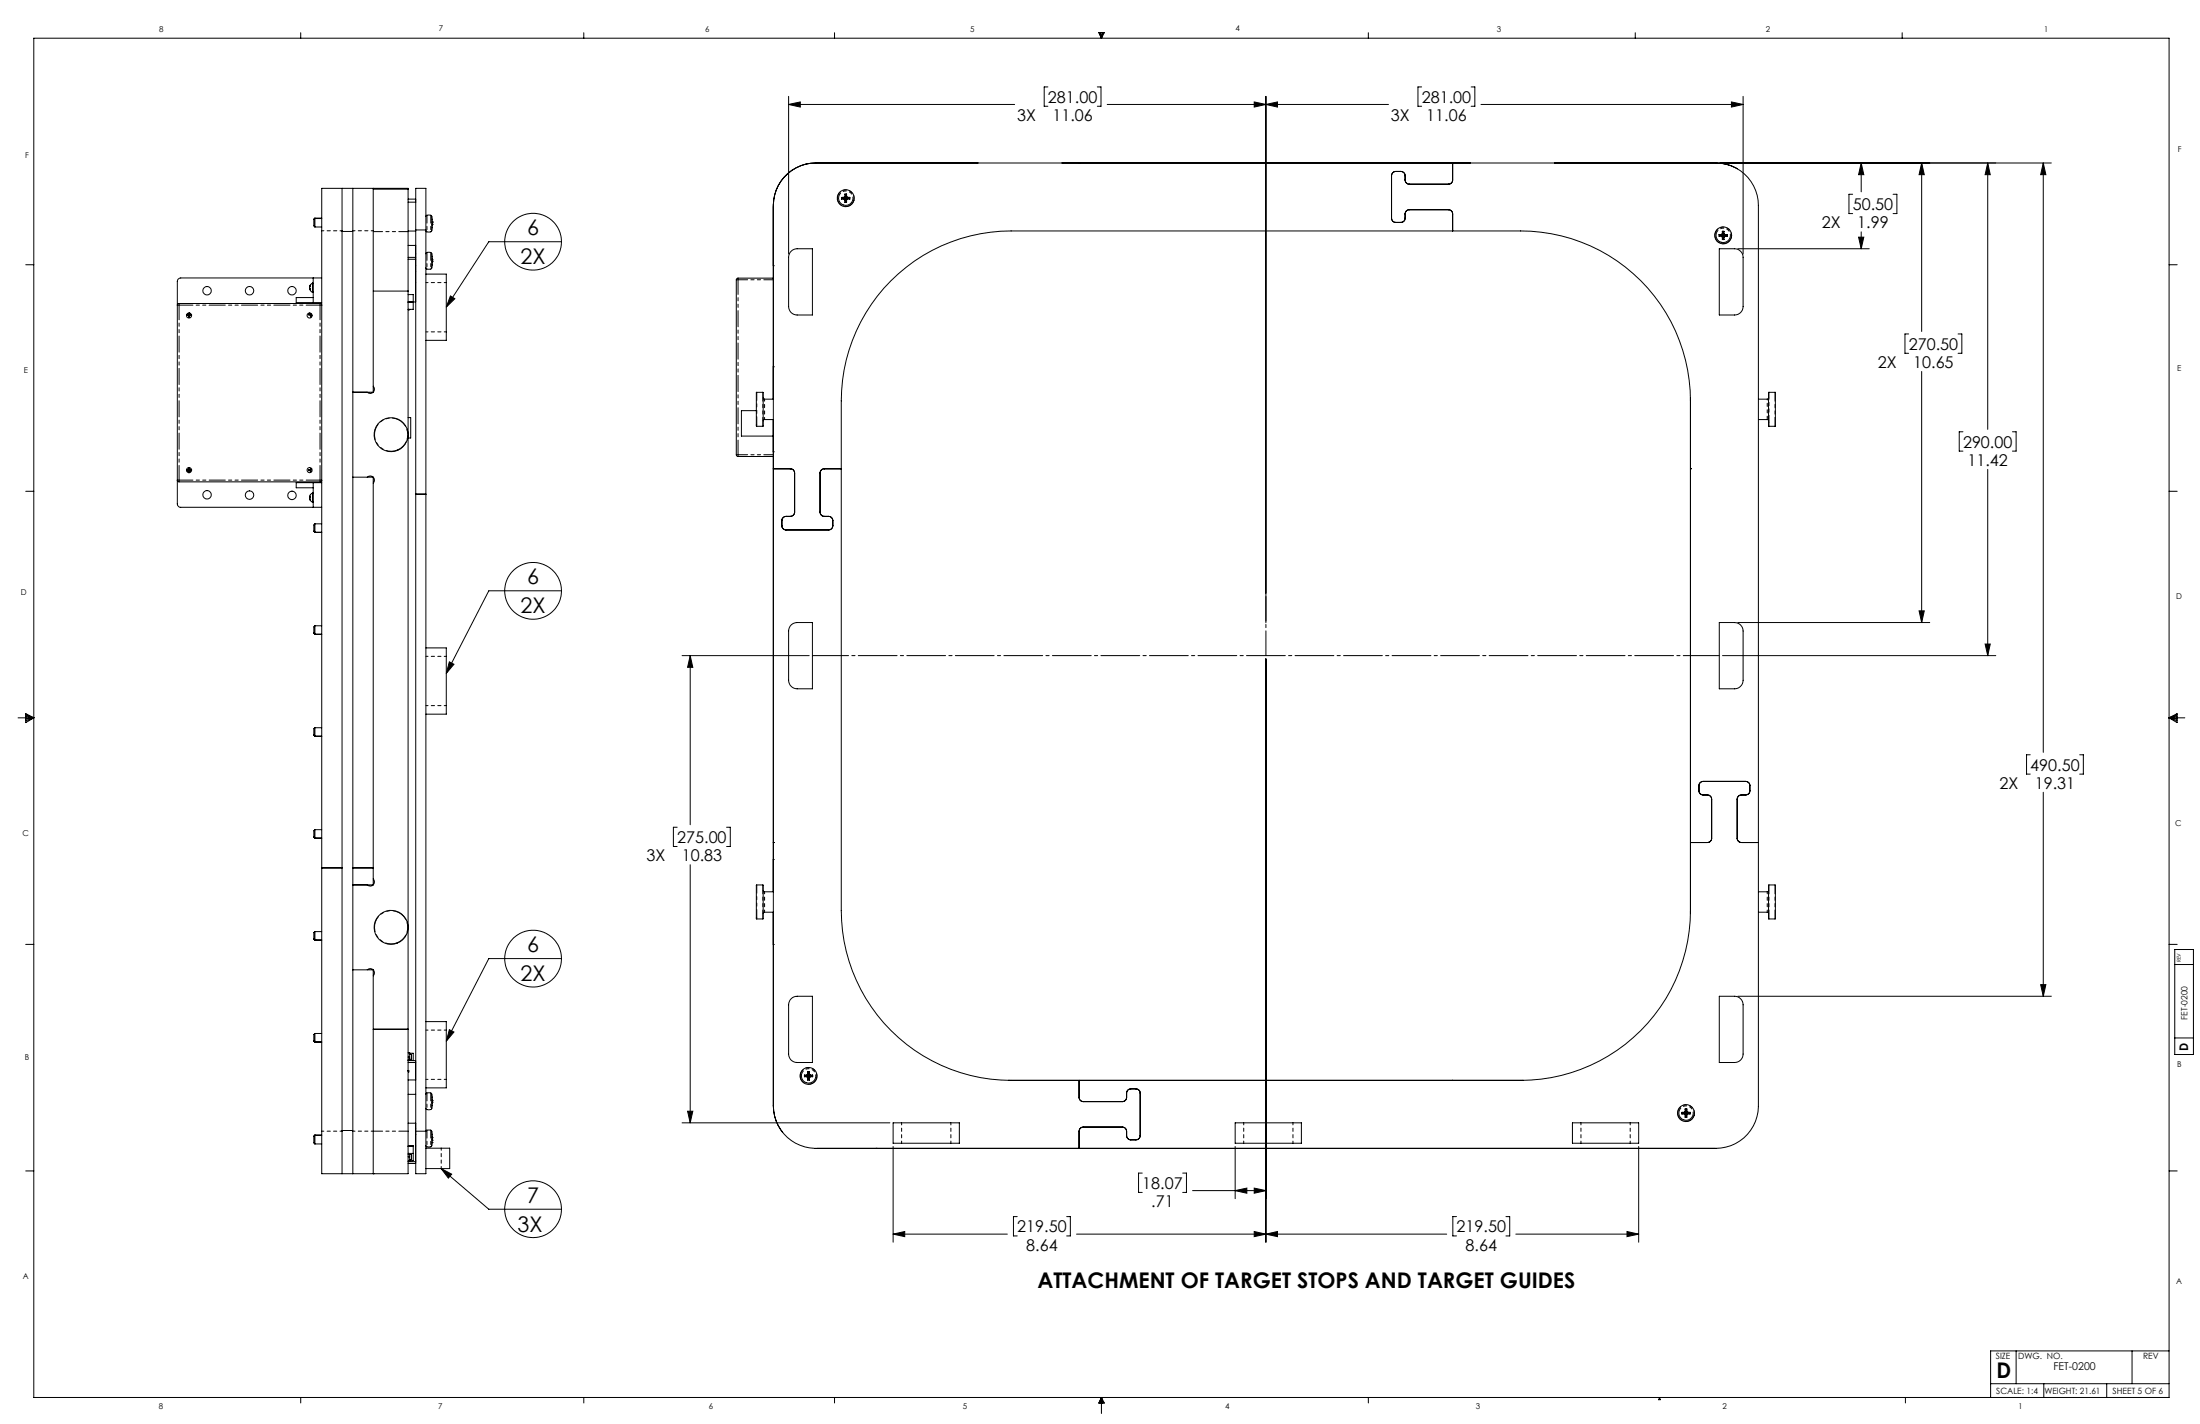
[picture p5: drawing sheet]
<svg xmlns="http://www.w3.org/2000/svg" width="864mm" height="559mm" viewBox="0 0 864 559" stroke-linecap="round" stroke-linejoin="round" font-family="sans-serif">
<g fill="none" stroke="#000" stroke-width=".39">
<path d="M13.3 15h838.2v533.4h-838.2zM118 12.8v2.2M229.2 12.8v2.2M327.6 12.8v2.2M431.3 12.8h2.2l-1.1 2.2zM431.5 12.8l.9 2.2M432 12.8l.4 2.2M432.7 12.8l-.3 2.2M433 12.8l-.6 2.2M537.1 12.8v2.2M641.9 12.8v2.2M746.7 12.8v2.2"/>
<path d="M309.6 37.8v61.9M411.3 34.1h-1.4v7.6h1.4M430.7 34.1h1.5v7.6h-1.5M496.9 37.8v206.6M558.1 34.1h-1.5v7.6h1.5M577.5 34.1h1.4v7.6h-1.4M684.2 37.8v61.9M309.6 41l4.5-1v2zM309.6 41h88.7M434.6 41h110.4M492.3 40l4.6 1-4.6 1zM496.9 41l4.6-1v2z"/>
<path d="M581.3 41h102.9M679.7 40l4.5 1-4.5 1zM134.3 73.9v386.7M138.5 73.9v386.7M146.5 73.9v80h-8M146.5 74.2h13.7M160.2 74.2v386.4h-33.9v-272.2M160.2 78.1l3 .1v1.1h-3M160.2 74.2v-.3h-33.9v45.9M320.3 64h353.6a16.7 16.7 0 0 1 16.3 16.6v353.7a16.7 16.7 0 0 1-16.6 16.3h-353.7a16.7 16.7 0 0 1-16.3-16.6M320.3 64a16.7 16.7 0 0 0-16.7 16.3v353.7M320.3 64a16.7 16.7 0 0 0-16.7 16.6"/>
<path d="M330.4 77.5v.6M330.4 78.1h.9M330.4 77.5l.6 .3M331 77.8h.5M331 77.8l-.6 .3M331.3 77.4h.1M331.3 77.4l-.9 .1M331.3 78.1h.1M331.3 78.1l.3 .3 .1 1M331.5 77.8l.5 .5M331.6 77.1l-.3 .3M331.6 77v.1"/>
<path d="M331.7 76.2h.6M331.7 76.2l-.1 .8M331.7 79.4h.6M331.7 76.2l.3 .6M332 77.3l.5 .5M332 77.3l-.5 .5M332 76.8v.4M332 78.3v.4M332 77.2v.1M332 78.3h.1M332 78.7l-.3 .7M332 78.7l.3 .7"/>
<path d="M332.3 77.1l.4 .3M332.3 76.2v.8M332.3 77v.1M332.3 76.2l-.3 .6M332.5 77.8l-.5 .5M332.5 77.8h.1M332.5 77.8h.5M332.7 78.1l-.4 .4v.9M332.7 77.4h.1M332.7 78.1h.1M332.7 77.4l.9 .1M332.7 78.1h.9"/>
<path d="M333 77.8l.6 .3M333.6 77.5v.6M333.6 77.5l-.6 .3M383.6 64h.1M416.9 64h.1M423.6 64h.1M570.2 64v6.6a1.63 1.63 0 0 1-1.6 1.7h-15.4a1.69 1.69 0 0 1-1.6-1.7v-1.6a1.69 1.69 0 0 0-1.7-1.7h-2a1.69 1.69 0 0 0-1.7 1.7v16.6a1.63 1.63 0 0 0 1.7 1.7h2a1.63 1.63 0 0 0 1.7-1.7v-1.6a1.63 1.63 0 0 1 1.6-1.7h15.4a1.57 1.57 0 0 1 1.6 1.7v6.6M576.9 64h.1M610.2 64h.1M673.6 64a16 16 0 0 1 8.4 2.3M727.3 76.2h-1.5v7.6h1.5M730.6 64l1 4.5h-2z"/>
<path d="M730.6 64v11.3M743.1 76.2h1.5v7.6h-1.5M754.3 64l1.1 4.5h-2.1zM754.3 64v66.1M780.3 64v104.5M780.3 64l1 4.5h-2zM802.1 64l1 4.5h-2zM802.1 64v231.2M805.3 64h-130.1M123.2 86.1v2.6l.4 .4M123.6 85.6v.2M123.6 85.6l-.4 .5"/>
<path d="M123.6 85.8v3.3M123.6 85.6h2.7M123.6 85.8h2.7M123.6 89.1h2.7M123.6 85.8l-.4 .3M160.2 90.7h3M160.2 96.3h3M163.2 99.6h.1M163.2 90.2v366.3l-3 .1M163.2 90.2v-16.3h4v16.3M163.2 90.2h4M167.2 85a1.36 1.36 0 0 1 1.7-.6 1.36 1.36 0 0 1 .8 1.7"/>
<path d="M167.2 99.6a1.36 1.36 0 0 1 1.7-.6 1.36 1.36 0 0 1 .8 1.7M167.2 90.2v370.4h-4v-16.7M169.7 86.1h.1M169.7 86.1v.9M169.7 88.1h.1M169.7 88.4l-.1 1.1a1.26 1.26 0 0 1-.4 1.4 1.26 1.26 0 0 1-1.5 .1l-.5-.5M169.7 87h.1M169.7 87v.3M169.7 87.3h.1M169.7 87.4h.1M169.7 87.4v.7M169.7 88.1v.3"/>
<path d="M169.7 88.4h.1M220.4 94.9h-28.5l-16.7 25.6M310.6 98.6l1.6-.9 6.7-.1v26h-6a3.3 3.3 0 0 1-3.3-3.3v-19.3l.2-1.3zM674.8 92v.7M674.8 92.7l1.2 .1M674.8 92l.7 .4M674.9 97.6h6a3.4 3.4 0 0 1 3.3 3.4v19.3a3.3 3.3 0 0 1-3.3 3.3h-6zM675.5 92.4h.4M675.5 92.4l-.7 .3M675.9 92.4l.5 .5M676 92.8v.1M676 92.9l.1 1.1"/>
<path d="M676.1 90.8h.6M676.1 90.8v.9M676.1 91.7l-.3 .3h-1M676.1 94h.6M676.1 91.7h.1M676.1 90.8l.3 .6M676.4 91.9l.5 .5M676.4 91.9l-.5 .5M676.4 91.4v.4M676.4 92.9v.4M676.4 91.8v.1M676.4 92.9h.1"/>
<path d="M676.4 93.3l-.3 .7M676.4 93.3l.3 .7M676.7 90.8l.1 .9M676.7 90.8l-.3 .6M676.8 91.7l.3 .3M676.8 91.7h.1M676.8 92.9l-.1 1.1M676.9 92.8l-.1 .1M676.9 92.4l-.5 .5M676.9 92.4h.1M677 92.4h.4M677.1 92h.9"/>
<path d="M677.1 92h.1M677.1 92.7l-.2 .1M677.1 92.7h.1M677.4 92.4l.6 .3M678 92.7h-.9M678 92v.7M678 92l-.6 .4M682.2 97.6h51.6M729.6 93.1h2l-1 4.5zM730.6 91v6.6M10.1 103.9h3.2M69.6 119.8l.3-.6 .4-.1h55.3l.7 .7"/>
<path d="M69.6 119.8v68.6M121.5 113.4l.5 .8 .7 .5M121.5 112.9h.1M121.5 113l.1 .2M121.5 113.3v.1M121.5 113.3l.1 .1M121.5 112.5h.1M121.5 113h.1M121.6 112.4l.2-.4-.3 .8 .3 .6M121.6 112.4l-.1 .1M121.6 113.2v.1M121.6 112.4h.1"/>
<path d="M121.6 113.2h.1M121.7 113.3h-.2M121.8 113.4v.3l-.2-.3M121.8 113.4h-.2M122.7 111.1l-.7 .6-.5 .8M122.7 111.1l.2 .2M122.7 111.1v3.6M122.9 114.5l-.2 .2M122.9 109.1v7.7M122.9 109.1h3.4M122.9 116.8v1.9M122.9 118.7h3.4"/>
<path d="M122.9 116.8h-6.6v1.9h6.6M122.9 109.1h-52.4l-.7 .6-.2 .7v9.4M126.3 119.8v68.6M146.5 114.2h13.7M160.2 115.6h2v5.8h-2M160.2 118.6h2M163.2 101h-3M163.2 101.7h-3M163.2 118.4l-3 .1M163.2 104.1h.1M163.2 106.4h.1M163.2 110.9h.1"/>
<path d="M167.2 107.6h8v26h-8M169.7 104l-.1 .1a1.27 1.27 0 0 1-.4 1.4 1.27 1.27 0 0 1-1.5 .1l-.5-.5M169.7 100.7h.1M169.7 100.7v1.1M169.7 102.7h.1M169.7 103.9v.1M169.7 101.9v.1M169.7 102h.1M169.7 102v.7M169.7 102.7v.3M169.7 103v.9M169.7 101.8v.1"/>
<path d="M169.7 103h.1M176.8 116.1l1.7 1.1-3.3 3.3zM303.6 109.1h-13.9l-.7 .7 .1 68.9 .6 .4h13.9M303.6 104.3h.1M851.5 103.9h3.1M73.7 123.2h.3M73.7 123.5l-.5 .1M73.7 123.5l.2 .1M73.7 123.5l.3 .1v.3M73.7 123.2v.3M73.9 123.6l.1 .3M74 123.6h-.1"/>
<path d="M74 123.9a.3 .3 0 0 0 0 .5 .3 .3 0 0 0 .4-.1v-.4M74 123.9h.4M74 123.1v.1M74.4 122.8l.1 .2M74.4 123.1h.1M74.4 123.6v.3M74.4 123.1v.1M74.4 123.2h.4M74.4 123.5h.4M74.4 123.5l.1 .1M74.4 123.5v.1M74.5 123l.3 .2"/>
<path d="M74.5 123.6l-.1 .3M74.5 123l-.1 .1M74.8 123.5l-.3 .1M74.8 123.5h.4M74.8 123.2v.3M121.6 123.2h.4M121.6 123.2a.3 .3 0 0 0-.4-.1 .3 .3 0 0 0 0 .5l.4-.1M121.6 123.5l.3 .1M121.6 123.5l.4 .1v.3M121.6 123.2v.3M121.9 123.6l.1 .3M122 123.1v.1"/>
<path d="M122 123.6h-.1M122 123.9v.5M122.4 123.6v.3h-.4M160.8 121.4l-.6 .2M749.2 131.1h-1.4v7.5h1.4M768.6 131.1h1.5v7.5h-1.5M146.5 151.6a1.67 1.67 0 0 1 0 2.3 1.67 1.67 0 0 1-2.4 0M296.9 154h2.7l-.1 13.3-2.6-.1zM299.6 156.1l.5 .5h3.5M303.6 143.9h.1M663.6 157.3a66.6 66.6 0 0 0-66.7-66.7h-200a66.7 66.7 0 0 0-66.7 66.7v200a66.7 66.7 0 0 0 66.7 66.7M663.6 156.2v202.2"/>
<path d="M694.2 156.1l-.5 .5h-3.5M694.3 154h2.6l-.1 13.3-2.6-.1zM754.3 145.8v98.5M160.2 163.9h1v8h-1M296.9 161.1h-5.9v10h12.6M303.6 164.6h-3.6l-.4 .6M303.6 177.3h.1M690.2 164.6h3.6l.4 .6M770.5 169.4h-1.4v7.6h1.4M790 169.4h1.4v7.6h-1.4M10.1 192.8h3.2M69.6 188.4v9.4l.5 1 .6 .3h52.2"/>
<path d="M69.6 188.4l.7 .7h55.3l.4-.2 .3-.5M73.2 184.3h.5M73.2 184.7h.5M73.7 184.7l.2 .1M73.7 184.7h.3M73.7 184.3v.4M73.9 184.2l-.2 .1M73.9 184.8l.1 .2M73.9 184.2l.1 .1M74 183.9l-.1 .3M74 183.9v.3l-.3 .1M74 184.7l-.1 .1"/>
<path d="M74 184.7h.1M74 183.9h.4M74 185v.5M74 184.7v.3M74 185h.4M74.4 183.4v.5M74.4 183.9l.1 .3M74.4 185v.5M74.4 183.9v.4M74.4 184.7v.3M74.4 184.3h.1M74.4 184.7h.4"/>
<path d="M74.4 184.7l.1 .1M74.4 184.7h.1M74.5 184.2l.3 .1M74.5 184.8l-.1 .2M74.5 184.2l-.1 .1M74.8 184.3h.4M74.8 184.7l-.3 .1M74.8 184.3h-.4M74.8 184.3v.4M75.2 184.6l-.4 .1M121.5 195l.1 .2M121.5 195.6h.1"/>
<path d="M121.5 195.6l.1 .2M121.6 194.9l-.1 .1M121.6 195.2l.2 .1M121.6 195.8l.2 .5M121.6 194.9h.2v.4M121.6 194.9l.2 .1h-.3M121.6 195.8h.1M121.6 195.2h.2M121.6 184.3a.31 .31 0 0 0-.4-.1 .31 .31 0 0 0 0 .5h.4M121.6 184.7l.3 .1M121.6 184.7h.4M121.6 184.3v.4"/>
<path d="M121.8 196.3l.9 .7M121.8 196.3h.1M121.8 195.3l-.2 .5M121.8 184.2l-.2 .1M121.8 184.2l.2 .1M121.9 184.8l.1 .2M122 183.9l-.2 .3M122 184.3h-.4M122 183.9h.4M122 183.9v.4M122 184.7l-.1 .1M122 184.7h.1"/>
<path d="M122 185v.3M122 185h.4M122 184.7v.3M122.7 193.5l-.9 .7-.2 .7M122.7 193.5l.2 .1M122.7 193.5v3.5M122.9 196.9l-.2 .1M122.9 191.4v7.7M122.9 189.4v2M122.9 189.4h3.4M122.9 199.1h3.4M122.9 189.4h-6.6v2h6.6"/>
<path d="M138.5 187.3h8v159.9h-8M144.1 187.3a1.67 1.67 0 0 1 2.4 0 1.67 1.67 0 0 1 0 2.3M163.2 193.9h4M303.6 184h6.6a1.63 1.63 0 0 1 1.7 1.6v15.3a1.69 1.69 0 0 1-1.7 1.7h-1.6a1.69 1.69 0 0 0-1.7 1.7v2a1.69 1.69 0 0 0 1.7 1.7h16.7a1.69 1.69 0 0 0 1.6-1.7v-2a1.69 1.69 0 0 0-1.6-1.7h-1.7a1.69 1.69 0 0 1-1.7-1.7v-15.3a1.63 1.63 0 0 1 1.7-1.6h6.6M663.6 183.9h.1M780.3 184.2v73.1M851.5 192.8h3.1M123.2 208.5h.1M123.2 208.5l.4 .4M123.6 205.6v3.3M123.6 205.6l-.4 .4v2.5M123.6 208.9h2.7"/>
<path d="M123.6 205.6h2.7M123.6 208.9h.1M220.4 231.8h-28.5l-16.7 32.5M753.3 239.7h2.1l-1.1 4.6zM123.2 248.5l.4 .4M123.2 248.5h.1M123.6 245.6v3.3M123.6 245.6l-.4 .4v2.5M123.6 248.9h2.7M123.6 245.6h2.7M123.6 248.9h.1M167.2 254.2h8v26h-8"/>
<path d="M176.4 259.7l1.8 1-3 3.6zM267.8 257.3h49.8M270.9 257.3l1.1 4.6h-2.1zM270.9 257.3v66.3M310.6 245.3l1.6-.9 6.7-.1v26h-6a3.4 3.4 0 0 1-3.3-3.4v-19.3l.2-1.3zM496.9 258.6v228.9M674.9 244.3h6a3.3 3.3 0 0 1 3.3 3.3v19.3a3.4 3.4 0 0 1-3.3 3.4h-6zM676.2 257.3h107.2M682.2 244.3h75.3M779.3 252.7h2l-1 4.6zM7.1 281.7h6.2M10.1 280l3.2 1.7-3.2 1.9z"/>
<path d="M10.1 280.5l3.2 1.2M10.1 281.1l3.2 .6M13.3 281.7l-3.2 1.2M13.3 281.7l-3.2 .5M123.2 288.5l.4 .4M123.2 288.5h.1M123.6 285.6v3.3M123.6 285.6l-.4 .4v2.5M123.6 288.9h2.7M123.6 285.6h2.7M123.6 288.9h.1M797 296.2h-1.5v7.6h1.5"/>
<path d="M816.4 296.2h1.4v7.6h-1.4M851.5 281.7h6.1M851.5 281.7l3.1 .5M851.5 281.7l3.1 1.2M851.5 281.7l3.1-1.7v3.6zM854.6 281.1l-3.1 .6M854.6 280.5l-3.1 1.2M802.1 310.9v80M123.2 328.5l.4 .4M123.2 328.5h.1M123.6 328.9h.1M123.6 325.6v3.3"/>
<path d="M123.6 325.6l-.4 .4v2.5M123.6 328.9h2.7M123.6 325.6h2.7M265.8 324.6h-1.5v7.6h1.5M270.9 339.3v101.3M285.2 324.6h1.5v7.6h-1.5M303.6 337.3h.1M303.6 330.6h.1M663.6 330.6h6.6a1.69 1.69 0 0 0 1.7-1.6v-15.4a1.69 1.69 0 0 0-1.7-1.6h-1.6a1.63 1.63 0 0 1-1.7-1.7v-2a1.63 1.63 0 0 1 1.7-1.7h16.6a1.63 1.63 0 0 1 1.7 1.7v2a1.63 1.63 0 0 1-1.7 1.7h-1.6a1.69 1.69 0 0 0-1.7 1.6v15.4a1.69 1.69 0 0 0 1.7 1.6h6.6M126.3 340.6h8M138.5 340.6h8M146.5 344.9a1.67 1.67 0 0 1 0 2.3 1.67 1.67 0 0 1-2.4 0"/>
<path d="M296.9 347.3l2.7 .1-.1 13.2-2.6-.1zM299.6 349.4l.4 .6h3.6M303.6 358h-3.6l-.4 .5M663.6 357.3a66.7 66.7 0 0 1-66.7 66.7M690.2 358h3.6l.4 .5M694.2 349.4l-.4 .6h-3.6M694.2 347.4v.1M694.3 347.3l2.6 .1-.1 13.2-2.6-.1zM10.1 370.6h3.2M123.2 368.5h.1M123.2 368.5l.4 .4M123.6 368.9h.1"/>
<path d="M123.6 365.6v3.3M123.6 365.6l-.4 .4v2.5M123.6 368.9h2.7M123.6 365.6h2.7M220.4 376.2h-28.5l-16.7 32.4M303.6 370.6h.1M851.5 370.6h3.1M853.7 372.6h7.3v41.2h-7.3zM853.7 378.5h7.3M138.5 380.6h8v80M144.1 380.6a1.67 1.67 0 0 1 2.4 0 1.67 1.67 0 0 1 0 2.3M310.6 391.9l1.6-.9 6.7-.1v26h-6a3.3 3.3 0 0 1-3.3-3.3v-19.3l.2-1.3z"/>
<path d="M674.9 390.9h6a3.4 3.4 0 0 1 3.3 3.4v19.3a3.3 3.3 0 0 1-3.3 3.3h-6zM682.2 390.9h123.1M801.1 386.4h2l-1 4.5zM123.2 408.5h.1M123.2 408.5l.4 .4M123.6 408.9h.1M123.6 405.6v3.3M123.6 405.6l-.4 .4v2.5M123.6 408.9h2.7M123.6 405.6h2.7M146.5 403.9h13.7M160.2 416.9l3 .1"/>
<path d="M160.2 416.2l3 .1M160.2 413.1h.6v2.6M160.2 414.8h.6M160.2 416.1h2M160.8 413.3h1.4v2.9M160.8 413.8h.7v1.9h-1.3M167.2 400.9h8v26h-8M176.4 404.1l1.8 .9-3 3.6zM853.7 407.3h7.3M160.2 420.3l.2 .1M160.2 420.2l.2 .5v-.3M160.2 420.2h.1"/>
<path d="M160.2 420.2l.2 .2M160.2 429.4h3M160.2 423.8h3M167.2 429.4a1.36 1.36 0 0 1 1.7-.6 1.36 1.36 0 0 1 .8 1.7M169.7 433.8l-.1 .2a1.31 1.31 0 0 1-.5 1.4 1.31 1.31 0 0 1-1.5 0l-.4-.5M169.7 430.5v.1M169.7 430.6v1.1M169.7 431.8h.1M169.7 431.8v.7M169.7 432.5h.1M169.7 433.8h.1M169.7 431.7v.1"/>
<path d="M169.7 432.5v.4M169.7 432.9v.9M169.7 431.7h.1M169.7 432.9h.1M269.9 436.1h2.1l-1.1 4.5zM303.6 434a16.8 16.8 0 0 0 3.6 10.4M315.8 421.9h.9M315.8 421.9v.6M315.8 422.5l1.1 .1M315.8 421.9l.6 .3M316.4 422.2h.5M316.4 422.2l-.6 .3"/>
<path d="M316.7 421.9h.1M316.9 422.2l.5 .5M316.9 422.2h.1M316.9 421.8l-.2 .1M316.9 422.6l.1 .1M317 421.7l-.1 .1M317 422.7l.1 .2M317.1 420.6h.6M317.1 420.6v.9M317.1 421.5l-.1 .2M317.1 422.9h.1M317.1 422.9v.9"/>
<path d="M317.1 423.8h.6M317.1 421.5h.1M317.1 420.6l.3 .6M317.4 421.7l.5 .5M317.4 421.7l-.5 .5M317.4 421.7h.1M317.4 421.2v.5M317.4 422.8v.4M317.4 422.7v.1M317.4 423.2l-.3 .6M317.4 423.2l.3 .6M317.7 420.6l.1 1.1"/>
<path d="M317.7 420.6l-.3 .6M317.8 421.7l.1 .1M317.8 422.7l-.1 1.1M317.9 421.8l.2 .1M317.9 422.6l-.1 .1M317.9 422.2l-.5 .5M317.9 422.2h.1M318 422.2h.4M318.1 421.9h.1M318.1 421.9h.9M318.4 422.2l.6 .3M319 422.5l-1.1 .1"/>
<path d="M319 421.9v.6M319 421.9l-.6 .3M395.9 423.9h202.1M423.6 424v6.6a1.69 1.69 0 0 0 1.6 1.7h15.4a1.69 1.69 0 0 0 1.6-1.7v-1.7a1.69 1.69 0 0 1 1.7-1.6h2a1.69 1.69 0 0 1 1.7 1.6v16.7a1.69 1.69 0 0 1-1.7 1.7h-2a1.69 1.69 0 0 1-1.7-1.7v-1.6a1.69 1.69 0 0 0-1.6-1.7h-15.4a1.69 1.69 0 0 0-1.6 1.7v6.6M570.2 423.9v.1M660.2 436.5v.6M660.2 437.1h.9M660.2 436.5l.7 .3M660.9 436.8h.4M660.9 436.8l-.7 .3M661.1 437.1h.1M661.1 437.1l.4 .4"/>
<path d="M661.3 436.8l.5 .5M661.5 435.2h.7M661.5 435.2v.9M661.5 436.1h.1M661.5 436.1l-.4 .4h-.9M661.5 437.5v.9M661.5 438.4h.7M661.5 437.5h.1M661.5 435.2l.3 .6M661.8 436.3l.5 .5M661.8 436.3l-.5 .5M661.8 437.3h.1"/>
<path d="M661.8 435.8v.5M661.8 437.3v.5M661.8 437.8l-.3 .6M661.8 437.8l.4 .6M662.2 436.1l.4 .4h.8M662.2 436.1h.1M662.2 435.2v.9M662.2 437.5v.9M662.2 437.5h.1M662.2 435.2l-.4 .6M662.3 436.8l-.5 .5M662.3 436.8h.5"/>
<path d="M662.5 437.1l-.3 .4M662.5 437.1h.1M662.6 437.1h.8M662.8 436.8l.6 .3M663.4 436.5v.6M663.4 436.5l-.6 .3M10.1 459.5h3.2M123.2 446v2.5l.4 .4M123.6 445.4v.2M123.6 445.4l-.4 .6M123.6 445.6v3.3M123.6 445.4h2.7"/>
<path d="M123.6 445.6h2.7M123.6 448.9h2.7M123.6 445.6l-.4 .4M160.2 454h.6M160.2 449.7h2v5.7h-1.4M160.2 449.8h2M160.2 453.1h1.3v1.9h-.7M160.2 452.6h2M160.2 440.8h3M160.8 453.1v2.5h-.6M163.2 455.8l-3 .1M163.2 445.1h.1"/>
<path d="M163.2 449.7h.1M163.2 455.4h.1M163.2 445.2h.1M163.2 442.9h.1M167.2 444a1.36 1.36 0 0 1 1.7-.6 1.36 1.36 0 0 1 .8 1.7M167.2 450.6h9.3v8h-3.3M167.2 458.6h6M169.7 448.4l-.1 .2a1.26 1.26 0 0 1-.4 1.4 1.26 1.26 0 0 1-1.5 0l-.5-.5M169.7 445.1v.1M169.7 445.2v1.1M169.7 446.4h.1M169.7 446.4v.7"/>
<path d="M169.7 447.1h.1M169.7 448.4h.1M169.7 446.3h.1M169.7 446.3v.1M169.7 447.1v.1M169.7 447.2v.3M169.7 447.5h.1M169.7 447.5v.9M173.2 458.6l4.1 2.2-1.3 1.5zM173.2 458.6l18.7 15.9h28.5M267.8 440.6h81.5M343.9 450.6h.1"/>
<path d="M350.6 449.9v37.6M350.6 440.6h26v8h-26zM484.9 449.9v20.5M484.9 440.6h26v8h-26zM617.3 440.6h26v8h-26zM643.3 449.9v37.6M851.5 459.5h3.1M138.5 460.6h.1M146.5 460.6h.1M399.3 477.4h-1.5v7.6h1.5M418.7 477.4h1.5v7.6h-1.5M448.4 460.3h-1.5v7.6h1.5"/>
<path d="M464.3 460.3h1.4v7.6h-1.4M468.1 467.2h28.8M484.9 467.2l4.5-1v2zM492.3 466.2l4.6 1-4.6 1zM571.7 477.4h-1.4v7.6h1.4M591.1 477.4h1.5v7.6h-1.5M350.6 484.3h44.8M350.6 484.3l4.5-1v2zM422.6 484.3h145.3M492.3 483.3l4.6 1-4.6 1zM496.9 484.3l4.6-1v2zM595 484.3h48.3"/>
<path d="M638.7 483.3l4.6 1-4.6 1zM791.4 530.1v12.9M836.9 530.1v12.9M851.5 530.1h-70.1v18.3M118 548.4v2.1M229.2 548.4v2.1M327.6 548.4v2.1M432.4 548.4v6.3M432.4 548.4l1.1 2.2h-2.2zM432.4 548.4l.6 2.2M432.4 548.4l-.9 2.2M432.4 548.4l-.4 2.2"/>
<path d="M432.4 548.4l.3 2.2M537.1 548.4v2.1M651.4 548.4l.4 .9h-.7zM748 548.4v2.1M781.4 543h70.1M802.3 543v5.4M827 543v5.4"/>
<circle cx="332" cy="77.8" r="3.3"/>
<circle cx="209.3" cy="94.9" r="11.1"/>
<circle cx="676.4" cy="92.4" r="3.3"/>
<circle cx="81.3" cy="114.1" r="1.66"/>
<circle cx="97.9" cy="114.1" r="1.66"/>
<circle cx="114.6" cy="114.1" r="1.66"/>
<circle cx="74.2" cy="123.8" r="1.01"/>
<circle cx="121.5" cy="123.8" r="1"/>
<circle cx="153.5" cy="170.6" r="6.7"/>
<circle cx="74.2" cy="184.5" r="1"/>
<circle cx="81.3" cy="194.2" r="1.66"/>
<circle cx="98" cy="194.3" r="1.67"/>
<circle cx="114.6" cy="194.4" r="1.67"/>
<circle cx="121.5" cy="184.5" r=".99"/>
<circle cx="209.3" cy="231.9" r="11.1"/>
<circle cx="153.5" cy="363.9" r="6.7"/>
<circle cx="209.3" cy="376.2" r="11.1"/>
<circle cx="317.4" cy="422.2" r="3.3"/>
<circle cx="661.8" cy="436.8" r="3.3"/>
<circle cx="209.3" cy="474.5" r="11.1"/>
</g>
<path d="M496.9 257.3v-23.3" fill="none" stroke="#000" stroke-width=".39" stroke-dasharray="15.2 1.3 1.3 1.3" stroke-dashoffset="5.5"/>
<path d="M318.9 257.3h356" fill="none" stroke="#000" stroke-width=".39" stroke-dasharray="15.2 1.3 1.3 1.3" stroke-dashoffset="1.1"/>
<g fill="#000">
<path d="M730.6 64l1 4.5h-2zM729.6 93.1h2l-1 4.5zM754.3 64l1.1 4.5h-2.1zM753.3 239.7h2.1l-1.1 4.6zM802.1 64l1 4.5h-2zM801.1 386.4h2l-1 4.5z"/>
<path d="M176.8 116.1l1.7 1.1-3.3 3.3zM176.4 259.7l1.8 1-3 3.6zM176.4 404.1l1.8 .9-3 3.6zM173.2 458.6l4.1 2.2-1.3 1.5z"/>
<path d="M779.3 252.7h2l-1 4.6zM780.3 64l1 4.5h-2zM309.6 41l4.5-1v2zM492.3 40l4.6 1-4.6 1zM496.9 41l4.6-1v2zM679.7 40l4.5 1-4.5 1zM269.9 436.1h2.1l-1.1 4.5zM270.9 257.3l1.1 4.6h-2.1zM496.9 484.3l4.6-1v2zM638.7 483.3l4.6 1-4.6 1zM350.6 484.3l4.5-1v2zM492.3 483.3l4.6 1-4.6 1zM492.3 466.2l4.6 1-4.6 1zM484.9 467.2l4.5-1v2z"/>
</g>
<path d="M299.5 167.3v-13.4M696.8 167.3v-13.4M694.4 347.3v13.3M299.5 360.6v-13.3M696.8 360.6v-13.3" fill="none" stroke="#000" stroke-width=".39" stroke-dasharray="6.3 1.3 1.3 1.3 1.3 1.3" stroke-dashoffset="2.9"/>
<g fill="none" stroke="#000" stroke-width=".39" stroke-dasharray="6.3 1.3 1.3 1.3 1.3 1.3">
<path d="M331.3 77.4v.4M331.3 78.1v-.3M331.3 77.4l.2 .4M331.3 78.1l.2-.3M331.5 78.2l.2-.4M331.5 77.3l.2 .4M331.6 78.2l.3-.1M331.6 77.3l.3 .1M331.7 77.1l.3 .1M331.7 78.4l.3-.1M331.7 77h.3M331.7 78.5h.3"/>
<path d="M332.3 77h-.3M332.3 78.5h-.3M332.3 78.4l-.3-.1M332.3 77.1l-.3 .1M332.4 77.3l-.3 .1M332.4 78.2l-.3-.1M332.5 77.3l-.2 .4M332.5 78.2l-.2-.4M332.7 77.4l-.1 .4M332.7 78.1l-.1-.3M332.7 78.1v-.3M332.7 77.4v.4"/>
<path d="M138.5 90.8h-4.2M169.5 84.9v5.7M169.5 99.5v5.7M675.7 92v.4M675.7 92.7v-.3M675.8 92l.1 .4M675.8 92.7l.1-.3M676 92.8l.1-.4M676 91.9l.1 .4M676 92.8l.4-.1M676 91.9l.4 .1M676.1 91.7l.3 .1"/>
<path d="M676.1 93l.3-.1M676.1 91.6h.3M676.1 93.1h.3M676.8 91.6h-.4M676.8 93.1h-.4M676.8 93l-.4-.1M676.8 91.7l-.4 .1M676.9 91.9l-.4 .1M676.9 92.8l-.4-.1M676.9 91.9l-.1 .4M676.9 92.8l-.1-.4M677.1 92l-.1 .4"/>
<path d="M677.1 92.7l-.1-.3M677.2 92.7v-.3M677.2 92v.4M70.3 119.7h-.7M70.3 119.1v.6M122.8 114.7v-3.6M125.6 119.7v-.6M126.3 119.7h-.7M163.1 101v.7M289.7 109.1v.7M289.7 109.8h-.6M289.1 178.5h.6"/>
<path d="M289.7 178.5v.6M297.1 166.7v.6M693.7 164.6v-.9M694.4 165.7v1.6M69.6 188.4h.7M70.3 188.4v.7M122.8 197v-3.5M125.6 188.4h.7M125.6 189.1v-.7M693.7 350v-.1M297.1 360.1v.5M163.1 416.9v-.7"/>
<path d="M169.5 429.3v5.7M316.7 421.9v.3M316.7 422.5v-.3M316.7 421.9l.2 .3M316.7 422.5l.2-.3M316.9 422.6l.2-.3M316.9 421.8l.2 .3M317 422.7l.3-.2M317 421.7l.3 .2M317.1 421.5l.3 .1M317.1 422.9l.3-.2M317.1 421.5h.3"/>
<path d="M317.1 422.9h.3M317.7 421.5h-.3M317.7 422.9h-.3M317.7 422.9l-.3-.2M317.7 421.5l-.3 .1M317.8 421.7l-.3 .2M317.8 422.7l-.3-.2M317.9 421.8l-.2 .3M317.9 422.6l-.2-.3M318.1 421.9l-.1 .3M318.1 422.5l-.1-.3M318.1 422.5v-.3"/>
<path d="M318.1 421.9v.3M661.1 436.5v.3M661.1 437.1v-.3M661.2 436.5l.1 .3M661.2 437.1l.1-.3M661.4 437.2l.1-.3M661.4 436.4l.1 .3M661.4 437.3l.4-.2M661.4 436.3l.4 .2M661.5 436.1l.3 .1M661.5 437.5l.3-.2M661.5 436.1h.3"/>
<path d="M661.5 437.5h.3M662.2 436.1h-.4M662.2 437.5h-.4M662.2 437.5l-.4-.2M662.2 436.1l-.4 .1M662.3 436.3l-.4 .2M662.3 437.3l-.4-.2M662.3 436.4l-.1 .3M662.3 437.2l-.1-.3M662.5 436.5l-.1 .3M662.5 437.1l-.1-.3M662.6 437.1v-.3"/>
<path d="M662.6 436.5v.3M134.3 443.6h4.2M163.1 456.5v-.7M167.2 443.9h-4M169.5 443.9v5.7"/>
</g>
<g fill="none" stroke="#000" stroke-width=".39" stroke-dasharray="6.3 1.3 1.3 1.3 1.3 1.3" stroke-dashoffset="5.5">
<path d="M126.3 90.6h8M138.5 90.6h8M175.2 110.9h-8M167.2 130.2h8M300.1 156.6v8M175.2 257.6h-8M167.2 276.9h8M300.1 349.9v8M693.7 357.9v-7.9M175.2 404.2h-8M167.2 423.6h8M126.3 443.9h8"/>
<path d="M138.5 443.9h8M173.2 458.6v-8M353.9 440.6v8M373.3 448.6v-8M488.2 440.6v8M507.6 448.6v-8M620.6 440.6v8M639.9 448.6v-8"/>
</g>
<path d="M694.4 153.9v11.8" fill="none" stroke="#000" stroke-width=".39" stroke-dasharray="6.3 1.3 1.3 1.3 1.3 1.3" stroke-dashoffset="3.6"/>
<path d="M693.7 163.7v-7.1" fill="none" stroke="#000" stroke-width=".39" stroke-dasharray="6.3 1.3 1.3 1.3 1.3 1.3" stroke-dashoffset="6"/>
<path d="M297.1 153.9v12.8M297.1 347.3v12.8" fill="none" stroke="#000" stroke-width=".39" stroke-dasharray="6.3 1.3 1.3 1.3 1.3 1.3" stroke-dashoffset="3.1"/>
<path d="M331.2 80.5a2.84 2.84 0 0 0 3.6-3.1 2.84 2.84 0 0 0-4.3-2.1 2.84 2.84 0 0 0-.1 4.8l.8 .4M675.6 95.1a2.84 2.84 0 0 0 3.7-3.1 2.84 2.84 0 0 0-4.3-2.1 2.84 2.84 0 0 0-.2 4.8l.8 .4M125.6 119.7v68.7M289.7 178.5v-68.7M70.3 188.4v-68.7M316.6 424.9a2.84 2.84 0 0 0 3.6-3.1 2.84 2.84 0 0 0-4.3-2 2.84 2.84 0 0 0-.1 4.7l.8 .4M661 439.5a2.84 2.84 0 0 0 3.7-3.1 2.84 2.84 0 0 0-4.3-2 2.84 2.84 0 0 0-.2 4.7l.8 .4" fill="none" stroke="#000" stroke-width=".39" stroke-dasharray="6.3 1.3 1.3 1.3 1.3 1.3" stroke-dashoffset=".6"/>
<path d="M331.1 80.9a3.2 3.2 0 0 0 4.1-3.7 3.2 3.2 0 0 0-5-2.1 3.2 3.2 0 0 0 .1 5.4l.8 .4M675.6 95.5a3.2 3.2 0 0 0 4.1-3.7 3.2 3.2 0 0 0-5.1-2.1 3.2 3.2 0 0 0 .2 5.4l.8 .4M316.5 425.3a3.2 3.2 0 0 0 4.1-3.6 3.2 3.2 0 0 0-5-2.2 3.2 3.2 0 0 0 .1 5.5l.8 .3M661 439.9a3.2 3.2 0 0 0 4.1-3.6 3.2 3.2 0 0 0-5.1-2.2 3.2 3.2 0 0 0 .2 5.5l.8 .3" fill="none" stroke="#000" stroke-width=".39" stroke-dasharray="6.3 1.3 1.3 1.3 1.3 1.3" stroke-dashoffset="-.6"/>
<path d="M289.7 109.8h13.9M303.6 178.5h-13.9" fill="none" stroke="#000" stroke-width=".39" stroke-dasharray="6.3 1.3 1.3 1.3 1.3 1.3" stroke-dashoffset="2.6"/>
<path d="M156.1 176.6a6.5 6.5 0 0 0 1.7-11 6.5 6.5 0 0 0-10.6 3.4 6.5 6.5 0 0 0 7.7 7.9l1.2-.3M155.9 370a6.5 6.5 0 0 0 2-10.9 6.5 6.5 0 0 0-10.7 3 6.5 6.5 0 0 0 7.5 8.2l1.2-.3" fill="none" stroke="#000" stroke-width=".39" stroke-dasharray="6.3 1.3 1.3 1.3 1.3 1.3" stroke-dashoffset="1.7"/>
<path d="M167.6 84.5v6.5M167.6 99.1v6.5M169.1 84.5v6.5M169.1 99.1v6.5M167.6 428.9v6.5M169.1 428.9v6.5M167.6 443.5v6.5M169.1 443.5v6.5" fill="none" stroke="#000" stroke-width=".39" stroke-dasharray="6.3 1.3 1.3 1.3 1.3 1.3" stroke-dashoffset="3.2"/>
<path d="M70.3 119.7h55.3M125.6 188.4h-55.3" fill="none" stroke="#000" stroke-width=".39" stroke-dasharray="6.3 1.3 1.3 1.3 1.3 1.3" stroke-dashoffset=".9"/>
<path d="M160.2 90.9h-13.7M160.2 443.9h-13.7" fill="none" stroke="#000" stroke-width=".39" stroke-dasharray="6.3 1.3 1.3 1.3 1.3 1.3" stroke-dashoffset="2.7"/>
<g font-size="8.5">
<text x="206.9" y="92.3">6</text>
<text x="204.4" y="103.7">2X</text>
<text x="206.9" y="229.3">6</text>
<text x="204.4" y="240.7">2X</text>
<text x="206.9" y="373.6">6</text>
<text x="204.4" y="385">2X</text>
<text x="206.9" y="471.9">7</text>
<text x="203.2" y="483.3">3X</text>
<text x="407.3" y="505.5">ATTACHMENT OF TARGET STOPS AND TARGET GUIDES</text>
<text x="783.7" y="540.7">D</text>
</g>
<g font-size="6.4">
<text x="411.4" y="40.3">281.00</text>
<text x="558.1" y="40.3">281.00</text>
<text x="399.3" y="47.4">3X</text>
<text x="413.1" y="47.5">11.06</text>
<text x="546" y="47.4">3X</text>
<text x="559.9" y="47.5">11.06</text>
<text x="727.3" y="82.4">50.50</text>
<text x="715.2" y="89.5">2X</text>
<text x="729" y="89.6">1.99</text>
<text x="749.3" y="137.2">270.50</text>
<text x="737.2" y="144.3">2X</text>
<text x="751" y="144.4">10.65</text>
<text x="770.6" y="175.6">290.00</text>
<text x="772.3" y="182.8">11.42</text>
<text x="797" y="302.4">490.50</text>
<text x="784.9" y="309.4">2X</text>
<text x="798.7" y="309.5">19.31</text>
<text x="265.8" y="330.8">275.00</text>
<text x="253.8" y="337.9">3X</text>
<text x="267.6" y="337.9">10.83</text>
<text x="448.4" y="466.5">18.07</text>
<text x="451.9" y="473.7">.71</text>
<text x="399.3" y="483.6">219.50</text>
<text x="571.8" y="483.6">219.50</text>
<text x="402.9" y="490.7">8.64</text>
<text x="575.3" y="490.7">8.64</text>
</g>
<text font-size="4.7" x="859" y="412.4" transform="rotate(-90 859 412.4)">D</text>
<text font-size="4.2" x="806.1" y="537.5">FET-0200</text>
<g font-size="3.4">
<text x="858.7" y="400.1" transform="rotate(-90 858.7 400.1)">FET-0200</text>
<text x="783.5" y="533.3">SIZE</text>
<text x="792.3" y="533.3">DWG. NO.</text>
<text x="841.3" y="533.4">REV</text>
<text x="783.6" y="546.8">SCALE: 1:4</text>
<text x="802.5" y="546.9">WEIGHT: 21.61</text>
<text x="829.3" y="546.8">SHEET 5 OF 6</text>
</g>
<g font-size="3.2">
<text x="62.5" y="12.4">8</text>
<text x="172.3" y="12.3">7</text>
<text x="276.8" y="12.4">6</text>
<text x="380.9" y="12.4">5</text>
<text x="485" y="12.3">4</text>
<text x="587.5" y="12.4">3</text>
<text x="693.2" y="12.4">2</text>
<text x="802.4" y="12.4">1</text>
<text x="854.9" y="59.8">F</text>
<text x="9.9" y="62">F</text>
<text x="9.3" y="146.5">E</text>
<text x="854.7" y="145.5">E</text>
<text x="8.2" y="233.6">D</text>
<text x="854.3" y="234.9">D</text>
<text x="8.9" y="328.1">C</text>
<text x="853.9" y="324.1">C</text>
<text x="9.7" y="415.8">B</text>
<text x="854.6" y="418.6">B</text>
<text x="9" y="502">A</text>
<text x="854.3" y="503.9">A</text>
<text x="62.3" y="552.9">8</text>
<text x="172" y="552.9">7</text>
<text x="278.3" y="552.9">6</text>
<text x="377.9" y="552.8">5</text>
<text x="481" y="552.8">4</text>
<text x="579.3" y="552.8">3</text>
<text x="676.2" y="552.9">2</text>
<text x="792.4" y="552.8">1</text>
</g>
<text font-size="2" x="856" y="377.7" transform="rotate(-90 856 377.7)">REV</text>
</svg>
